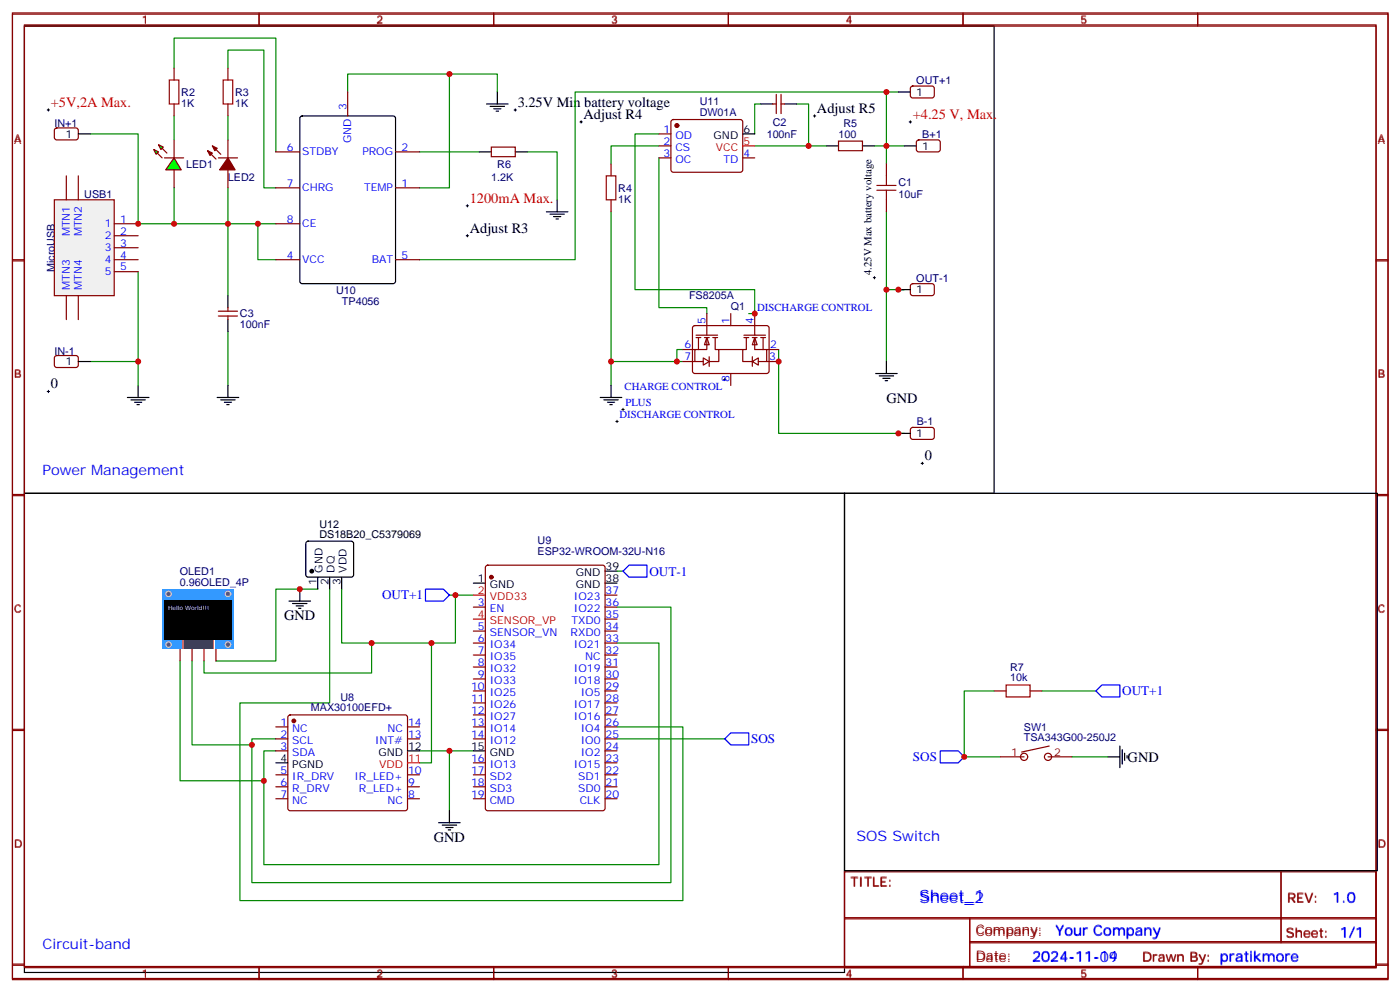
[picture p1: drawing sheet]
<svg xmlns="http://www.w3.org/2000/svg" width="413mm" height="292mm" viewBox="0 0 413 292" stroke-linecap="round" stroke-linejoin="round" font-family="sans-serif">
<g fill="none" stroke="#870000" stroke-width=".35">
<path d="M3.7 3.8h405.3v284.3h-405.3zM7.2 7.3h398.3v277.3h-398.3zM76.3 3.8v3.5M145.5 3.8v3.5M214.6 3.8v3.5M283.8 3.8v3.5M352.9 3.8v3.5M3.7 76.5h3.5M405.5 76.5h3.5M3.7 145.6h3.5M405.5 145.6h3.5M53.1 191.1v3.6"/>
<path d="M56.6 191.1v3.6M60.1 191.1v3.6M63.6 191.1v3.6M3.7 214.8h3.5M292.9 203.5h3.6M303.5 203.5h3.6M309.2 219.7l-8.1 1.8M405.5 214.8h3.5M294.7 222.9h7.1M308.8 222.9h7.1M248.8 256.4h156.7v28.2h-156.7zM377.5 256.4v20.9"/>
<path d="M248.9 270.2h156.5M285.8 277.3h119.6M285.8 270.2v14.2M3.7 283.9h3.5M76.3 284.6v3.5M145.5 284.6v3.5M214.6 284.6v3.5M283.8 284.6v3.5M352.9 284.6v3.5M405.5 283.9h3.5"/>
<circle cx="301.8" cy="222.9" r="1.06"/>
<circle cx="308.8" cy="222.9" r="1.06"/>
</g>
<path d="M296.5 201.7h7v3.5h-7z" fill="none" stroke="#a10000" stroke-width=".35"/>
<g fill="none" stroke="#008700" stroke-width=".35">
<path d="M93.6 173.5h-12.3v21.2h-17.7M97.2 173.5v33.5h-26.5v58.2h130.5v-51.1h-19.4M100.7 173.5v15.9h33.5v-14.1M132.4 175.3h7.1M181.8 178.8h15.9v81.1h-123.5v-42.3h7.1M181.8 168.2h1.8M53.1 194.7v35.2h24.7M56.6 194.7v24.7h17.6M109.5 189.4v8.8h-49.4v-3.5M127.1 189.4v35.2h-3.5M181.8 189.4h12.4v65.2h-116.4v-33.5h3.5M181.8 217.6h31.8"/>
<path d="M292.9 203.5h-8.8v19.4h10.6M307.1 203.5h15.8M123.6 221.1h8.8M139.5 221.1h-7.1v17.7M315.9 222.9h10.6"/>
</g>
<g fill="none" stroke="#000" stroke-width=".35">
<path d="M7.2 145.3h241.6v141.1h-241.6zM90.3 159.6l.5-.2h12.7l.5 .2 .2 .5-.1 9.4-.6 .5-13-.1-.4-.6v-9.2zM85.2 177h6.3M86.2 177.7h4.3M87.3 178.4h2.1M88 179.1h.7M88.3 173.5v3.5M93.6 170v3.5M97.2 170v3.5M100.7 170v3.5M330 219.7v6.4M132.4 238.8v3.5"/>
<path d="M326.5 222.9h3.5M330.7 220.8v4.2M331.4 221.8v2.1M332.1 222.5v.7M129.3 242.3h6.3M130.3 243h4.2M131.4 243.7h2.1M132.1 244.4h.7"/>
</g>
<path d="M125.4 173.5h5.3l1.7 1.8-1.7 1.7h-5.3zM183.6 168.2l1.7-1.8h5.3v3.6h-5.3zM213.6 217.6l1.7-1.8h5.3v3.6h-5.3zM322.9 203.5l1.8-1.8h5.3v3.5h-5.3zM277.1 221.1h5.3l1.7 1.8-1.7 1.7h-5.3z" fill="none" stroke="#00f" stroke-width=".35"/>
<circle cx="91.9" cy="168.2" r=".53" fill="#000" stroke="#000" stroke-width=".35"/>
<path d="M47.8 173.5h21.1v17.6h-21.1z" fill="#39f"/>
<g fill="#666" stroke="#ccc" stroke-width=".35">
<circle cx="49.7" cy="189.8" r=".81"/>
<circle cx="67.2" cy="189.8" r=".81"/>
<circle cx="49.7" cy="174.9" r=".81"/>
<circle cx="67.2" cy="174.9" r=".81"/>
</g>
<path d="M53.6 188.3h9.5v2.8h-9.5z" fill="#fff"/>
<g fill="#fc0">
<path d="M53.7 188.3h.4v2.8h-.4z"/>
<path d="M62.6 188.3h.4v2.8h-.4z"/>
</g>
<path d="M54.2 188.3h8.3v2.8h-8.3z" fill="#333"/>
<path d="M48.5 176.7h19.7v11.6h-19.7z" fill="#000"/>
<path d="M7.2 7.7h285.7v137.6h-285.7z" fill="none" stroke="#000" stroke-width=".35"/>
<g fill="none" stroke="#000" stroke-width=".29">
<path d="M13.9 32.4h.7M14.3 32v.7M151.5 32.4h.7M151.8 32v.7M170.9 35.9h.7M171.2 35.6v.7M239.7 34.1h.7M240 33.8v.7M267.9 35.9h.7M268.3 35.6v.7M137.4 69.4h.7M137.4 60.6h.7"/>
<path d="M137.7 60.3v.7M137.7 69.1v.7M222 92.4h.7M222.4 92v.7M257.3 81.8h.7M257.7 81.4v.7M13.9 115.3h.7M14.3 114.9v.7M213.2 111.8h.7M213.6 111.4v.7M181.5 124.1h.7M181.8 123.8v.7"/>
<path d="M183.2 120.6h.7M183.6 120.2v.7M271.4 136.5h.7M271.8 136.1v.7"/>
</g>
<path d="M194.2 39.4h-7.1v45.9h35.3v7.1h-1.8M194.2 46.5v44.1h14.1v1.8M199.5 106.5h1.7M201.2 102.9h-1.7v3.6h-19.4M229.4 102.9v24.7h37.1" fill="none" stroke="#008700" stroke-width=".35"/>
<path d="M225.9 106.5h3.5" fill="none" stroke="#870000" stroke-width=".35"/>
<g fill="#fff" stroke="#870000" stroke-width=".35">
<path d="M222.4 99.4l.7 2.1h-1.4z"/>
<path d="M221.7 106.5l1.7-1.1v2.1z"/>
</g>
<path d="M215.3 92.4v3.5M219.2 98.7h6.4M219.2 99.4h1.4M219.9 99.4v3.5h-1v3.6h2.8M221.7 99.4h1.4M222.4 99.4v3.5h3.5v3.6h-2.5M222.4 92.4v6.3M224.2 99.4h1.4M224.9 99.4v3.5M221.7 105.1v2.8M225.9 102.9h3.5" fill="none" stroke="#870000" stroke-width=".35"/>
<g fill="#fff" stroke="#870000" stroke-width=".35">
<path d="M208.3 99.4l.7 2.1h-1.4z"/>
<path d="M207.2 105.4l1.8 1.1-1.8 1z"/>
</g>
<g fill="none" stroke="#870000" stroke-width=".35">
<path d="M51.3 41.2v5.3M51.3 50v5.3M204.3 96.1l.5-.2h21.4l.4 .7v13l-.7 .4-21.4-.1-.5-.6v-12.7zM205.1 98.7h6.4M205.1 99.4h1.4M205.8 99.4v3.5M207.6 99.4h1.4M208.3 99.4v3.5h-3.5v3.6h2.4M208.3 92.4v6.3M210 99.4h1.5M210.7 99.4v3.5h1.1v3.6h-2.8M201.2 102.9h3.6"/>
<path d="M201.2 106.5h3.6M209 105.1v2.8M211.8 102.9h7.1M215.3 110v3.5"/>
</g>
<path d="M261.2 27.1v21.2M261.2 62.4v22.9h5.3M261.2 85.3v21.2" fill="none" stroke="#008700" stroke-width=".35"/>
<path d="M258 110h6.4M259.1 110.7h4.2M260.1 111.4h2.2M260.8 112.1h.7M261.2 106.5v3.5" fill="none" stroke="#000" stroke-width=".35"/>
<g fill="#0f0" stroke="#870000" stroke-width=".35">
<path d="M46.7 42.6l1.4 .7-.7 .7z"/>
<path d="M45.3 44l1.4 .7-.7 .7z"/>
</g>
<g fill="#870000" stroke="#870000" stroke-width=".35">
<path d="M47.8 43.7l1.4 1.4z"/>
<path d="M46.4 45.1l1.4 1.4z"/>
</g>
<path d="M48.5 46.5h5.6z" fill="#f00" stroke="#870000" stroke-width=".35"/>
<path d="M51.3 46.5l2.1 3.5h-4.6z" fill="#0f0" stroke="#870000" stroke-width=".35"/>
<g fill="none" stroke="#008700" stroke-width=".35">
<path d="M26.6 39.4h14.1v26.5h40.6M51.3 20v-8.8h30v33.5M51.3 34.1v7.1M67.2 20v-5.3h10.6v40.6h3.5M67.2 34.1v7.1M102.4 27.1v-5.3h44.1v5.3M132.4 21.8v33.5h-8.8M224.2 30.6h-1.8v8.8M234.7 30.6h3.6v12.4M264.7 27.1h-95.2v49.4h-45.9M51.3 55.3v10.6M67.2 55.3v31.8"/>
<path d="M123.6 44.7h17.7M155.4 44.7h8.8v14.1M194.2 43h-14.1v5.3M222.4 43h21.2M257.7 43h8.8M76 65.9v10.6h5.3M180.1 62.4v51.1M40.7 80v26.5M67.2 97.6v15.9M26.6 106.5h14.1v7"/>
</g>
<g fill="none" stroke="#000" stroke-width=".35">
<path d="M23.1 39.4h3.5M88.6 34.4l.4-.3h26.9l.6 .5 .1 48.2-.5 .7h-27.1l-.6-.4-.1-48.2zM143.4 30.6h6.3M144.4 31.3h4.3M145.5 32h2.1M146.2 32.7h.7M146.5 27.1v3.5M218.9 39.4h3.5M224.2 30.6h3.5M231.2 30.6h3.5M264.7 27.1h3.6M141.3 44.7h3.5"/>
<path d="M151.8 44.7h3.6M164.2 58.8v3.6M243.6 43h3.5M254.1 43h3.6M266.5 43h3.5M161 62.4h6.4M162.1 63.1h4.2M163.1 63.8h2.1M163.8 64.5h.7M67.2 87.1v3.5M67.2 94.1v3.5M264.7 85.3h3.6"/>
<path d="M23.1 106.5h3.5M37.5 117.1h6.4M38.6 117.8h4.2M39.7 118.5h2.1M40.4 119.2h.7M40.7 113.5v3.6M64 117.1h6.3M65.1 117.8h4.2M66.1 118.5h2.1M66.8 119.2h.7M67.2 113.5v3.6M176.9 117.1h6.3"/>
<path d="M177.9 117.8h4.3M179 118.5h2.1M179.7 119.2h.7M180.1 113.5v3.6M264.7 127.6h3.6"/>
</g>
<g fill="none" stroke="#870000" stroke-width=".35">
<path d="M16.3 37.9l.4-.2h5.9l.5 .7-.1 2.4-.6 .4-6-.1-.4-.6v-2.1zM51.3 20v3.6M51.3 30.6v3.5M67.2 20v3.6M67.2 30.6v3.5M102.4 27.1v7M194.2 39.4h3.5M197.9 35.4l.5-.2h19.8l.5 .2 .2 .5-.1 14.4-.6 .4h-20.1l-.4-.7v-14.1zM227.7 30.6h1M228.7 27.8v5.6M230.2 27.8v5.6M230.2 30.6h1"/>
<path d="M268.5 25.5l.5-.2 5.9 .1 .4 .6-.1 2.4-.6 .5-5.9-.1-.4-.6v-2.2zM61.2 44.4l2.4 2.4M62.6 43l2.5 2.4M64.3 46.5h5.7M67.2 41.2v5.3M67.2 50v5.3M81.3 55.3h7M81.3 44.7h7M116.6 55.3h7M116.6 44.7h7M144.8 43.3h7v2.8h-7zM180.1 48.3v3.5"/>
<path d="M180.1 58.8v3.6M194.2 46.5h3.5M194.2 43h3.5M218.9 46.5h3.5M247.1 41.6h7v2.8h-7zM261.2 48.3v3.5M261.2 58.8v3.6M270.3 41.4l.4-.2 5.9 .1 .5 .6-.1 2.4-.6 .4h-6l-.4-.7v-2.1zM81.3 76.5h7M81.3 65.9h7M116.6 76.5h7M64.3 93.1h5.7"/>
<path d="M64.3 91.7h5.7M67.2 90.6v1.1M67.2 93.1v1M268.5 83.7l.5-.2 5.9 .1 .4 .6-.1 2.4-.6 .5-5.9-.1-.4-.6v-2.2zM16.3 104.9l.4-.2 5.9 .1 .5 .6-.1 2.4-.6 .4h-6l-.4-.7v-2.1zM268.5 126.1l.5-.2h5.9l.4 .7-.1 2.4-.6 .4-5.9-.1-.4-.6v-2.1z"/>
</g>
<path d="M49.9 23.6h2.8v7h-2.8zM65.8 23.6h2.8v7h-2.8zM178.6 51.8h2.9v7h-2.9zM258.4 56h5.6M258.4 54.6h5.6M261.2 51.8v2.8M261.2 56v2.8" fill="none" stroke="#a10000" stroke-width=".35"/>
<g fill="#870000" stroke="#870000" stroke-width=".35">
<path d="M62.6 43l1.4 .7-.7 .7z"/>
<path d="M61.2 44.4l1.4 .7-.7 .7z"/>
<path d="M67.2 46.5l2.1 3.5h-4.6z"/>
<circle cx="199.5" cy="37" r=".53"/>
</g>
<path d="M218.9 43h3.5" fill="none" stroke="#f00" stroke-width=".35"/>
<path d="M16 58.8h17.7v28.3h-17.7z" fill="#f0f0f0" stroke="#870000" stroke-width=".35"/>
<g fill="none" stroke="#870000" stroke-width=".35">
<path d="M3.7 4.2h405.3v284.3h-405.3zM7.2 7.7h398.3v277.3h-398.3zM76.3 4.2v3.5M145.5 4.2v3.5M214.6 4.2v3.5M283.8 4.2v3.5M352.9 4.2v3.5M19.5 51.8v7M23.1 51.8v7M3.7 76.8h3.5M33.7 65.9h7M33.7 69.4h7"/>
<path d="M33.7 73h7M33.7 76.5h7M405.5 76.8h3.5M19.5 87.1v7M23.1 87.1v7M33.7 80h7M3.7 146h3.5M405.5 146h3.5M139.5 178.8h3.5M143.3 166.6l.4-.2h33.9l.6 .5 .1 71.2-.5 .6-34.1 .1-.6-.5-.1-71.2zM178.3 175.3h3.5M178.3 178.8h3.5"/>
<path d="M139.5 185.8h3.5M139.5 189.4h3.5M139.5 192.9h3.5M139.5 196.4h3.5M139.5 200h3.5M178.3 182.3h3.5M178.3 185.8h3.5M178.3 189.4h3.5M178.3 192.9h3.5M178.3 196.4h3.5M178.3 200h3.5M3.7 215.1h3.5"/>
<path d="M81.3 214.1h3.5M81.3 217.6h3.5M85 210.7l.5-.2h33.9l.5 .2 .2 .5v26.9l-.2 .5-.5 .2h-33.9l-.5-.3-.2-.4v-26.9zM120.1 214.1h3.5M120.1 217.6h3.5M139.5 203.5h3.5M139.5 207h3.5M139.5 210.5h3.5M139.5 214.1h3.5M139.5 217.6h3.5M178.3 203.5h3.5M178.3 207h3.5"/>
<path d="M178.3 210.5h3.5M178.3 214.1h3.5M178.3 217.6h3.5M405.5 215.1h3.5M81.3 221.1h3.5M81.3 228.2h3.5M81.3 231.7h3.5M81.3 235.2h3.5M120.1 228.2h3.5M120.1 231.7h3.5M120.1 235.2h3.5M139.5 224.6h3.5"/>
<path d="M139.5 228.2h3.5M139.5 231.7h3.5M139.5 235.2h3.5M178.3 221.1h3.5M178.3 224.6h3.5M178.3 228.2h3.5M178.3 231.7h3.5M178.3 235.2h3.5M248.8 256.8h156.7v28.2h-156.7zM377.5 256.8v20.9M248.9 270.6h156.5M285.8 277.7h119.6"/>
<path d="M285.8 270.6v14.1M3.7 284.3h3.5M76.3 285v3.5M145.5 285v3.5M214.6 285v3.5M283.8 285v3.5M352.9 285v3.5M405.5 284.3h3.5"/>
</g>
<path d="M139.5 171.7h3.5M178.3 168.2h3.5M178.3 171.7h3.5M81.3 224.6h3.5M120.1 221.1h3.5M139.5 221.1h3.5" fill="none" stroke="#000" stroke-width=".35"/>
<path d="M139.5 175.3h3.5M139.5 182.3h3.5M120.1 224.6h3.5" fill="none" stroke="#f00" stroke-width=".35"/>
<g fill="#870000" stroke="#870000" stroke-width=".35">
<circle cx="144.8" cy="170" r=".53"/>
<circle cx="86.6" cy="212.3" r=".53"/>
</g>
<g fill="#c00">
<circle cx="284.1" cy="222.9" r=".88"/>
<circle cx="132.4" cy="221.1" r=".88"/>
<circle cx="77.8" cy="229.9" r=".88"/>
<circle cx="74.2" cy="219.4" r=".88"/>
<circle cx="127.1" cy="189.4" r=".88"/>
<circle cx="88.3" cy="173.5" r=".88"/>
<circle cx="109.5" cy="189.4" r=".88"/>
<circle cx="134.2" cy="175.3" r=".88"/>
<circle cx="264.7" cy="85.3" r=".88"/>
<circle cx="264.7" cy="127.6" r=".88"/>
<circle cx="229.4" cy="106.5" r=".88"/>
<circle cx="222.4" cy="92.4" r=".88"/>
<circle cx="199.5" cy="106.5" r=".88"/>
<circle cx="180.1" cy="106.5" r=".88"/>
<circle cx="261.2" cy="85.3" r=".88"/>
<circle cx="261.2" cy="43" r=".88"/>
<circle cx="261.2" cy="27.1" r=".88"/>
<circle cx="238.3" cy="43" r=".88"/>
<circle cx="132.4" cy="21.8" r=".88"/>
<circle cx="76" cy="65.9" r=".88"/>
<circle cx="40.7" cy="65.9" r=".88"/>
<circle cx="40.7" cy="106.5" r=".88"/>
<circle cx="51.3" cy="65.9" r=".88"/>
<circle cx="67.2" cy="65.9" r=".88"/>
</g>
<path d="M248.8 145.3h157v111.1h-157z" fill="none" stroke="#000" stroke-width=".35"/>
<g font-size="4.6" fill="#00f">
<text x="270.9" y="265.4">Sheet_1</text>
<text x="270.9" y="265.8">Sheet_2</text>
</g>
<g font-size="4.2" fill="#f00">
<text x="15" y="31.5">+5V,2A Max.</text>
<text x="269" y="35">+4.25 V, Max.</text>
<text x="138.4" y="59.7">1200mA Max.</text>
</g>
<g font-size="4.2">
<text x="152.5" y="31.5">3.25V Min battery voltage</text>
<text x="171.9" y="35">Adjust R4</text>
<text x="240.7" y="33.3">Adjust R5</text>
<text x="138.4" y="68.5">Adjust R3</text>
<text x="15" y="114.4">0</text>
<text x="261.2" y="118.8">GND</text>
<text x="272.5" y="135.6">0</text>
<text x="83.7" y="182.7">GND</text>
<text x="332.3" y="224.3">GND</text>
<text x="127.8" y="247.9">GND</text>
</g>
<g font-size="4.2" fill="#00f">
<text x="12.5" y="140">Pow</text>
<text x="21.1" y="140">er Management</text>
<text x="252.4" y="247.6">SOS Sw</text>
<text x="269.3" y="247.6">itch</text>
<text x="392.6" y="265.7">1.0</text>
<text x="311" y="275.2">Your Company</text>
<text x="12.5" y="279.3">Circuit-band</text>
<text x="304.1" y="283">2024-11-14</text>
<text x="304.1" y="283.4">2024-11-09</text>
</g>
<g font-size="3.9" fill="#00f">
<text x="191.3" y="169.5">OUT-1</text>
<text x="112.6" y="176.4">OUT+1</text>
<text x="330.7" y="204.8">OUT+1</text>
<text x="221.3" y="218.9">SOS</text>
<text x="269" y="224.2">SOS</text>
</g>
<g font-size="3.9" fill="#800">
<text x="250.6" y="261">TITLE:</text>
<text x="379.2" y="265.7">REV:</text>
<text x="287.5" y="275.2">Company:</text>
<text x="378.9" y="275.8">Sheet: 1/1</text>
<text x="287.5" y="282.9">Date:</text>
<text x="336.6" y="282.9">Draw</text>
<text x="346.7" y="282.9">n By: pratikmore</text>
</g>
<g font-size="3.2" fill="#800">
<text x="41.8" y="6.8">1</text>
<text x="110.9" y="6.8">2</text>
<text x="180.1" y="6.8">3</text>
<text x="249.2" y="6.8">4</text>
<text x="318.3" y="6.8">5</text>
<text x="4.2" y="41.9">A</text>
<text x="406" y="41.9">A</text>
<text x="4.2" y="111.1">B</text>
<text x="406" y="111.1">B</text>
<text x="4.2" y="180.2">C</text>
<text x="406" y="180.2">C</text>
<text x="298" y="222.5">1</text>
<text x="310.6" y="222.5">2</text>
<text x="4.2" y="249.3">D</text>
<text x="406" y="249.3">D</text>
<text x="41.8" y="287.6">1</text>
<text x="110.9" y="287.6">2</text>
<text x="180.1" y="287.6">3</text>
<text x="249.2" y="287.6">4</text>
<text x="318.3" y="287.6">5</text>
</g>
<g font-size="3.2" fill="#000080">
<text x="53.4" y="28.2">R2</text>
<text x="69.3" y="28.2">R3</text>
<text x="270" y="24.8">OUT+1</text>
<text x="53.4" y="31.4">1K</text>
<text x="69.3" y="31.4">1K</text>
<text x="206.2" y="34.1">DW01A</text>
<text x="206.2" y="31">U11</text>
<text x="16" y="37.5">IN+1</text>
<text x="225.9" y="40.7">100nF</text>
<text x="227.7" y="37.1">C2</text>
<text x="247.1" y="40.7">100</text>
<text x="248.5" y="37.3">R5</text>
<text x="271.8" y="40.7">B+1</text>
<text x="54.8" y="49.4">LED1</text>
<text x="67.2" y="53.4">LED2</text>
<text x="144.8" y="53.4">1.2K</text>
<text x="146.5" y="49.5">R6</text>
<text x="24.8" y="58.3">USB1</text>
<text x="182.2" y="59.7">1K</text>
<text x="182.2" y="56.5">R4</text>
<text x="264.7" y="58.3">10uF</text>
<text x="264.7" y="54.8">C1</text>
<text x="16.1" y="80.2" transform="rotate(-90 16.1 80.2)">MicroUSB</text>
<text x="270" y="83">OUT-1</text>
<text x="99.1" y="86.7">U10</text>
<text x="100.7" y="89.8">TP4056</text>
<text x="203" y="88.1">FS8205A</text>
<text x="70.7" y="93.5">C3</text>
<text x="215.3" y="91.3">Q1</text>
<text x="70.7" y="96.7">100nF</text>
<text x="16" y="104.5">IN-1</text>
<text x="270.1" y="125.2">B-1</text>
<text x="158.4" y="160.3">U9</text>
<text x="158.4" y="163.3">ESP32-WROOM-32U-N16</text>
<text x="53" y="172.4">0.96OLED_4P</text>
<text x="53" y="169.2">OLED1</text>
<text x="297.7" y="197.6">R7</text>
<text x="297.7" y="200.7">10k</text>
<text x="91.6" y="209.5">MAX30100EFD+</text>
<text x="100.3" y="206.3">U8</text>
<text x="301.7" y="215.2">SW1</text>
<text x="301.7" y="218.2">TSA343G00-250J2</text>
</g>
<g font-size="3.2">
<text x="270" y="28.2">1</text>
<text x="19.3" y="40.5">1</text>
<text x="210.3" y="40.9">GND</text>
<text x="219" y="39.1">6</text>
<text x="271.8" y="44">1</text>
<text x="256.8" y="81.1" transform="rotate(-90 256.8 81.1)">4.25V Max battery voltage</text>
<text x="270" y="86.4">1</text>
<text x="19.3" y="107.5">1</text>
<text x="270" y="128.7">1</text>
<text x="94.1" y="155.4">U12</text>
<text x="94.1" y="158.3">DS18B20_C5379069</text>
<text x="178.5" y="167.9">39</text>
<text x="93.3" y="172.2" transform="rotate(-90 93.3 172.2)">1</text>
<text x="95" y="168.7" transform="rotate(-90 95 168.7)">GND</text>
<text x="96.8" y="172.2" transform="rotate(-90 96.8 172.2)">2</text>
<text x="98.6" y="168.7" transform="rotate(-90 98.6 168.7)">DQ</text>
<text x="100.3" y="172.2" transform="rotate(-90 100.3 172.2)">3</text>
<text x="102.1" y="168.7" transform="rotate(-90 102.1 168.7)">VDD</text>
<text x="140.8" y="171.4">1</text>
<text x="144.3" y="173.1">GND</text>
<text x="169.7" y="169.6">GND</text>
<text x="169.7" y="173.1">GND</text>
<text x="178.5" y="171.4">38</text>
<text x="120.3" y="220.8">12</text>
<text x="138.8" y="220.8">15</text>
<text x="82.6" y="224.3">4</text>
<text x="86.1" y="226.1">PGND</text>
<text x="111.5" y="222.5">GND</text>
<text x="144.3" y="222.5">GND</text>
</g>
<g font-size="3.2" fill="#00f">
<text x="102.1" y="32.4" transform="rotate(-90 102.1 32.4)">3</text>
<text x="195.5" y="39.1">1</text>
<text x="199" y="40.9">OD</text>
<text x="84.6" y="44.4">6</text>
<text x="89" y="45.8">STDBY</text>
<text x="103.5" y="42.1" transform="rotate(-90 103.5 42.1)">GND</text>
<text x="106.8" y="45.8">PROG</text>
<text x="118.3" y="44.4">2</text>
<text x="195.5" y="42.6">2</text>
<text x="195.5" y="46.1">3</text>
<text x="199" y="44.4">CS</text>
<text x="199" y="47.9">OC</text>
<text x="213.2" y="47.9">TD</text>
<text x="219" y="46.1">4</text>
<text x="84.6" y="55">7</text>
<text x="89" y="56.4">CHRG</text>
<text x="107.3" y="56.4">TEMP</text>
<text x="118.3" y="55">1</text>
<text x="35.4" y="65.5">1</text>
<text x="84.6" y="65.5">8</text>
<text x="20.6" y="69.6" transform="rotate(-90 20.6 69.6)">MTN1</text>
<text x="24.1" y="69.6" transform="rotate(-90 24.1 69.6)">MTN2</text>
<text x="30.9" y="67">1</text>
<text x="30.9" y="70.5">2</text>
<text x="35.4" y="69.1">2</text>
<text x="89" y="67">CE</text>
<text x="30.9" y="74">3</text>
<text x="30.9" y="77.5">4</text>
<text x="35.4" y="72.6">3</text>
<text x="35.4" y="76.1">4</text>
<text x="84.6" y="76.1">4</text>
<text x="89" y="77.5">VCC</text>
<text x="109.6" y="77.5">BAT</text>
<text x="118.3" y="76.1">5</text>
<text x="30.9" y="81.1">5</text>
<text x="35.4" y="79.7">5</text>
<text x="20.6" y="85.3" transform="rotate(-90 20.6 85.3)">MTN3</text>
<text x="24.1" y="85.3" transform="rotate(-90 24.1 85.3)">MTN4</text>
<text x="207.9" y="95.5" transform="rotate(-90 207.9 95.5)">5</text>
<text x="215" y="95.5" transform="rotate(-90 215 95.5)">1</text>
<text x="222" y="95.5" transform="rotate(-90 222 95.5)">4</text>
<text x="223.1" y="91.5">DISCHARGE CONTROL</text>
<text x="201.7" y="102.6">6</text>
<text x="201.7" y="106.1">7</text>
<text x="226.6" y="106.1">3</text>
<text x="227" y="102.6">2</text>
<text x="215" y="112.4" transform="rotate(-90 215 112.4)">8</text>
<text x="184.1" y="114.8">CHARGE CONTROL</text>
<text x="184.3" y="119.7">PLUS</text>
<text x="182.5" y="123.2">DISCHARGE CONTROL</text>
<text x="140.8" y="178.4">3</text>
<text x="169.1" y="176.7">IO23</text>
<text x="178.5" y="174.9">37</text>
<text x="178.5" y="178.4">36</text>
<text x="140.8" y="185.5">5</text>
<text x="144.3" y="180.2">EN</text>
<text x="168.4" y="183.7">TXD0</text>
<text x="169.1" y="180.2">IO22</text>
<text x="178.5" y="182">35</text>
<text x="178.5" y="185.5">34</text>
<text x="140.8" y="189">6</text>
<text x="144.3" y="190.8">IO34</text>
<text x="144.3" y="187.3">SENSOR_VN</text>
<text x="168.1" y="187.3">RXD0</text>
<text x="169.1" y="190.8">IO21</text>
<text x="178.5" y="189">33</text>
<text x="140.8" y="196.1">8</text>
<text x="140.8" y="192.5">7</text>
<text x="144.3" y="197.8">IO32</text>
<text x="144.3" y="194.3">IO35</text>
<text x="169.1" y="197.8">IO19</text>
<text x="172.4" y="194.3">NC</text>
<text x="178.5" y="192.5">32</text>
<text x="178.5" y="196.1">31</text>
<text x="138.8" y="203.1">10</text>
<text x="140.8" y="199.6">9</text>
<text x="144.3" y="201.4">IO33</text>
<text x="169.1" y="201.4">IO18</text>
<text x="178.5" y="199.6">30</text>
<text x="178.5" y="203.1">29</text>
<text x="138.8" y="206.7">11</text>
<text x="144.3" y="208.4">IO26</text>
<text x="144.3" y="204.9">IO25</text>
<text x="169.1" y="208.4">IO17</text>
<text x="171.1" y="204.9">IO5</text>
<text x="178.5" y="206.7">28</text>
<text x="82.6" y="213.7">1</text>
<text x="86.1" y="215.5">NC</text>
<text x="114.2" y="215.5">NC</text>
<text x="120.3" y="213.7">14</text>
<text x="138.8" y="213.7">13</text>
<text x="138.8" y="210.2">12</text>
<text x="144.3" y="215.5">IO14</text>
<text x="144.3" y="211.9">IO27</text>
<text x="169.1" y="211.9">IO16</text>
<text x="171.1" y="215.5">IO4</text>
<text x="178.5" y="210.2">27</text>
<text x="178.5" y="213.7">26</text>
<text x="82.6" y="217.2">2</text>
<text x="82.6" y="220.8">3</text>
<text x="86.1" y="219">SCL</text>
<text x="110.5" y="219">INT#</text>
<text x="120.3" y="217.2">13</text>
<text x="138.8" y="217.2">14</text>
<text x="144.3" y="219">IO12</text>
<text x="171.1" y="219">IO0</text>
<text x="178.5" y="217.2">25</text>
<text x="178.5" y="220.8">24</text>
<text x="82.6" y="227.8">5</text>
<text x="86.1" y="222.5">SDA</text>
<text x="120.3" y="227.8">10</text>
<text x="138.8" y="227.8">17</text>
<text x="138.8" y="224.3">16</text>
<text x="144.3" y="226.1">IO13</text>
<text x="169.1" y="226.1">IO15</text>
<text x="171.1" y="222.5">IO2</text>
<text x="178.5" y="224.3">23</text>
<text x="178.5" y="227.8">22</text>
<text x="82.6" y="231.4">6</text>
<text x="86.1" y="229.6">IR_DRV</text>
<text x="86.1" y="233.1">R_DRV</text>
<text x="104.4" y="229.6">IR_LED+</text>
<text x="105.7" y="233.1">R_LED+</text>
<text x="120.3" y="231.4">9</text>
<text x="138.8" y="231.4">18</text>
<text x="144.3" y="233.1">SD3</text>
<text x="144.3" y="229.6">SD2</text>
<text x="170.4" y="229.6">SD1</text>
<text x="170.4" y="233.1">SD0</text>
<text x="178.5" y="231.4">21</text>
<text x="82.6" y="234.9">7</text>
<text x="86.1" y="236.6">NC</text>
<text x="114.2" y="236.6">NC</text>
<text x="120.3" y="234.9">8</text>
<text x="138.8" y="234.9">19</text>
<text x="144.3" y="236.6">CMD</text>
<text x="170.8" y="236.6">CLK</text>
<text x="178.5" y="234.9">20</text>
</g>
<g font-size="3.2" fill="#f00">
<text x="211" y="44.4">VCC</text>
<text x="219" y="42.6">5</text>
<text x="140.8" y="174.9">2</text>
<text x="144.3" y="176.7">VDD33</text>
<text x="140.8" y="182">4</text>
<text x="144.3" y="183.7">SENSOR_VP</text>
<text x="111.7" y="226.1">VDD</text>
<text x="120.3" y="224.3">11</text>
</g>
<text font-size="1.8" fill="#fff" x="49.5" y="179.5">Hello World!!!</text>
</svg>
